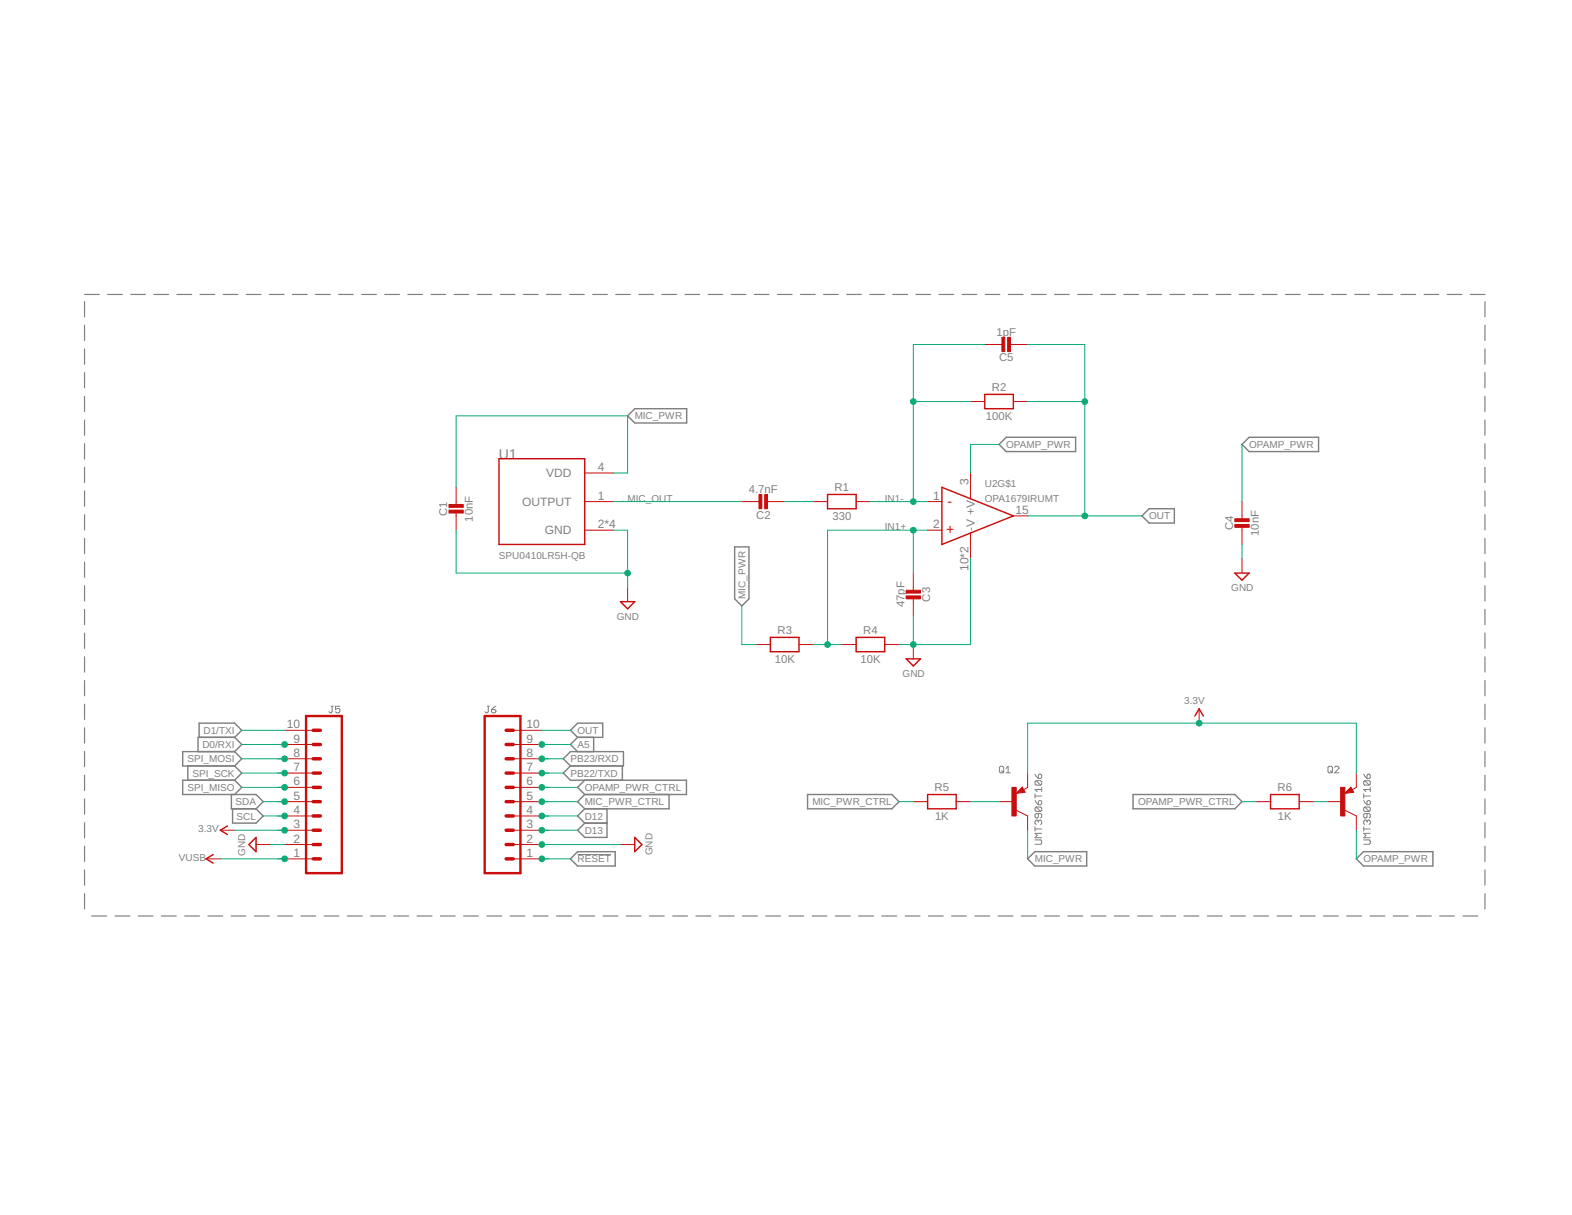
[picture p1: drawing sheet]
<svg xmlns="http://www.w3.org/2000/svg" width="279mm" height="216mm" viewBox="0 0 279 216" stroke-linecap="round" stroke-linejoin="round" font-family="sans-serif">
<g fill="none" stroke="#808080" stroke-width=".21">
<path d="M15 52.3h2.6M15 53.6v2.7M15 57.8v2.7M19.1 52.3h2.6M23.2 52.3h2.6M27.3 52.3h2.7M31.5 52.3h2.6M35.6 52.3h2.6M39.7 52.3h2.6M43.8 52.3h2.6M47.9 52.3h2.6M52 52.3h2.6"/>
<path d="M56.1 52.3h2.6M60.2 52.3h2.6M64.3 52.3h2.6M68.4 52.3h2.6M72.5 52.3h2.6M76.6 52.3h2.6M80.7 52.3h2.6M84.8 52.3h2.6M88.9 52.3h2.6M93 52.3h2.6M97.1 52.3h2.6M101.2 52.3h2.6"/>
<path d="M105.3 52.3h2.6M109.4 52.3h2.6M113.5 52.3h2.6M117.6 52.3h2.6M121.8 52.3h2.6M125.9 52.3h2.6M130 52.3h2.6M134.1 52.3h2.6M138.2 52.3h2.6M142.3 52.3h2.6M146.4 52.3h2.6M150.5 52.3h2.6"/>
<path d="M154.6 52.3h2.6M158.7 52.3h2.6M162.8 52.3h2.6M166.9 52.3h2.6M171 52.3h2.6M175.1 52.3h2.6M179.2 52.3h2.6M183.3 52.3h2.6M187.4 52.3h2.6M191.5 52.3h2.6M195.6 52.3h2.6M199.7 52.3h2.7"/>
<path d="M203.9 52.3h2.6M208 52.3h2.6M212 52.3h2.7M216.2 52.3h2.6M220.3 52.3h2.6M224.4 52.3h2.6M228.5 52.3h2.6M232.6 52.3h2.6M236.7 52.3h2.6M240.8 52.3h2.6M244.9 52.3h2.6M249 52.3h2.6"/>
<path d="M253.1 52.3h2.6M257.2 52.3h2.6M261.3 52.3h2.6M263.9 53.6v2.7M263.9 57.8v2.7M15 62v2.7M15 66.2v2.7M15 70.4v2.7M15 74.6v2.7M15 78.8v2.8M263.9 62v2.7M263.9 66.2v2.7"/>
<path d="M263.9 70.4v2.7M263.9 74.6v2.7M263.9 78.8v2.8M15 83v2.7M15 87.2v2.8M15 91.5v2.7M15 95.7v2.7M15 99.9v2.7M263.9 83v2.7M263.9 87.2v2.8M263.9 91.5v2.7M263.9 95.7v2.7"/>
<path d="M263.9 99.9v2.7M15 104.1v2.7M15 108.3v2.7M15 112.5v2.7M15 116.7v2.7M263.9 104.1v2.7M263.9 108.3v2.7M263.9 112.5v2.7M263.9 116.7v2.7M15 120.9v2.7M15 125.1v2.7M15 129.3v2.7"/>
<path d="M15 133.5v2.7M15 137.8v2.7M263.9 120.9v2.7M263.9 125.1v2.7M263.9 129.3v2.7M263.9 133.5v2.7M263.9 137.8v2.7M15 142v2.7M15 146.2v2.7M15 150.4v2.7M15 154.6v2.7M15 158.8v2.7"/>
<path d="M263.9 142v2.7M263.9 146.2v2.7M263.9 150.4v2.7M263.9 154.6v2.7M263.9 158.8v2.7M16.3 162.8h2.6M20.4 162.8h2.7M24.6 162.8h2.6M28.7 162.8h2.6M32.8 162.8h2.7M37 162.8h2.6M41.1 162.8h2.6"/>
<path d="M45.2 162.8h2.7M49.3 162.8h2.7M53.5 162.8h2.6M57.6 162.8h2.6M61.7 162.8h2.7M65.9 162.8h2.6M70 162.8h2.6M74.1 162.8h2.7M78.3 162.8h2.6M82.4 162.8h2.6M86.5 162.8h2.7M90.7 162.8h2.6"/>
<path d="M94.8 162.8h2.6M98.9 162.8h2.7M103 162.8h2.7M107.2 162.8h2.6M111.3 162.8h2.6M115.4 162.8h2.7M119.6 162.8h2.6M123.7 162.8h2.6M127.8 162.8h2.7M132 162.8h2.6M136.1 162.8h2.6M140.2 162.8h2.7"/>
<path d="M144.4 162.8h2.6M148.5 162.8h2.6M152.6 162.8h2.7M156.7 162.8h2.7M160.9 162.8h2.6M165 162.8h2.6M169.1 162.8h2.7M173.3 162.8h2.6M177.4 162.8h2.6M181.5 162.8h2.7M185.7 162.8h2.6M189.8 162.8h2.6"/>
<path d="M193.9 162.8h2.7M198.1 162.8h2.6M202.2 162.8h2.6M206.3 162.8h2.7M210.4 162.8h2.7M214.6 162.8h2.6M218.7 162.8h2.6M222.8 162.8h2.7M227 162.8h2.6M231.1 162.8h2.6M235.2 162.8h2.7M239.4 162.8h2.6"/>
<path d="M243.5 162.8h2.6M247.6 162.8h2.7M251.8 162.8h2.6M255.9 162.8h2.6M260 162.8h2.7"/>
</g>
<g fill="none" stroke="#808080" stroke-width=".18">
<path d="M58.8 125.5h.4M59 125.5v1l-.2 .2-.3-.2M60.4 125.5h-.8v.6l.4-.2h.2l.2 .2v.4l-.2 .2h-.4l-.2-.2M86.6 125.5h.4M86.8 125.5v1l-.2 .2h-.2l-.2-.2M87.4 126.1h.5l.2 .4-.2 .2h-.3l-.2-.2zM88.1 125.5l-.7 .6M177.8 136.2h.4l.2 .2v.7l-.2 .2h-.4l-.2-.2v-.7zM178 136.9l.4 .4M178.8 137.3h.8M178.8 136.5l.4-.3v1.1M184 137.6l.6 .7"/>
<path d="M184.2 138.7h.8l.1 .2v.4l-.1 .2M184.2 138.7l-.2 .2v.4l.2 .2h.8M184.2 138.7l.8 .8M184.6 137.8l.1-.2h.3l.1 .2v.3l-.1 .2h-.4zM185.1 139.9v.8M236.2 136.2h.4l.2 .2v.7l-.2 .2h-.4l-.2-.2v-.7zM236.4 136.9l.4 .4M237.2 136.4l.2-.2h.4l.2 .2v.1l-.8 .8h.8M242.4 137.6l.6 .7M242.6 138.7l-.2 .2v.4l.2 .2h.8M242.6 138.7h.8l.1 .2v.4l-.1 .2M242.6 138.7l.8 .8"/>
<path d="M243 137.8l.2-.2 .3 .2v.3l-.1 .2h-.4zM243.5 139.9v.8M102.7 151.8h5.9M184 149.2h1l.1 .2v.4l-.1 .2h-1M184 147.3h1.1M184 141.1v.7M184 146.9v.8M184 142.2l.6 .8M184 141.5h1.1M184.2 143.4h.8l.1 .2v.4l-.1 .2M184.2 143.4l-.2 .2v.4l.2 .2h.8M184.2 143.4l.8 .8"/>
<path d="M184.6 142.4l.1-.2h.3l.1 .2v.4l-.1 .2h-.4zM184.6 144.6v.6l-.2 .2-.4-.2v-.4l.2-.2h.8l.1 .2v.4l-.1 .2M184.6 145.9l.1-.2h.3l.1 .2v.4l-.1 .2M184.6 145.9l-.2-.2-.4 .2v.4l.2 .2M184.6 145.9v.2M185.1 148.1h-1.1l.4 .4-.4 .4h1.1M185.1 140.3h-1.1l.4 .4M242.4 149.2h1l.1 .2v.4l-.1 .2h-1M242.4 147.3h1.1M242.4 141.5h1.1M242.4 141.1v.7M242.4 146.9v.8"/>
<path d="M242.4 142.2l.6 .8M242.6 143.4l-.2 .2v.4l.2 .2h.8M242.6 143.4h.8l.1 .2v.4l-.1 .2M242.6 143.4l.8 .8M243 145.9l-.2-.2h-.2l-.2 .2v.4l.2 .2M243 145.9l.2-.2h.2l.1 .2v.4l-.1 .2M243 144.6v.6l-.2 .2h-.2l-.2-.2v-.4l.2-.2h.8l.1 .2v.4l-.1 .2M243 142.4l.2-.2 .3 .2v.4l-.1 .2h-.4zM243 145.9v.2M243.5 148.1h-1.1l.4 .4-.4 .4h1.1M243.5 140.3h-1.1l.4 .4"/>
</g>
<g fill="none" stroke="#808080" stroke-width=".25">
<path d="M111.5 73.9l1.3-1.3h9.2v2.6h-9.2zM177.6 79l1.2-1.3h12.4v2.5h-12.4zM222 77.7h12.4v2.5h-12.4l-1.3-1.2zM130.6 97.2h2.5v9.2l-1.3 1.3-1.2-1.3zM203 91.7l1.2-1.3h4.5v2.5h-4.5zM33.4 136.1v2.5M35.4 131v-2.5h6.3l1.3 1.3-1.3 1.2M41.7 131l1.3 1.3-1.3 1.3M41.7 133.6h-9.2v2.5h9.2M41.7 131h-6.5v2.6M41.7 138.6h-9.2v2.6h13l1.3 1.3-1.3 1.2M41.7 138.6l1.3 1.3-1.3 1.3"/>
<path d="M41.7 133.6l1.3 1.2-1.3 1.3M41.7 136.1l1.3 1.3-1.3 1.2M100.1 134.8l1.3-1.2h9.4v2.5h-9.4zM101.4 129.8l1.3-1.3h4.4v2.5h-4.4zM101.4 136.1l-1.3 1.3 1.3 1.2h20.6v2.6h-18.1M102.7 131l-1.3 1.3 1.3 1.3M103.9 138.6l-1.2 1.3 1.2 1.3M105.5 131v2.6M110.6 136.1v2.5M41.1 141.2v2.5h4.4M41.3 143.7v2.6h4.2l1.3-1.3-1.3-1.3M101.4 152.6l1.3-1.3h6.6v2.6h-6.6z"/>
<path d="M103.9 143.7l-1.2 1.3 1.2 1.3M103.9 146.3h4M103.9 141.2l-1.2 1.3 1.2 1.2M107.9 143.7v5.1h-4l-1.2-1.3 1.2-1.2M118.9 141.2v2.5h-15M143.5 141.2h15l1.3 1.3-1.3 1.2h-15zM183.9 151.3h9.2v2.6h-9.2l-1.3-1.3zM201.4 141.2h18.1l1.2 1.3-1.2 1.2h-18.1zM242.3 151.3h12.4v2.6h-12.4l-1.2-1.3z"/>
</g>
<g fill="none" stroke="#c90d0c" stroke-width=".25">
<path d="M175 70.1h5.1v2.5h-5.1zM88.7 81.5h15.2v15.3h-15.2zM147.1 87.9h5.1v2.5h-5.1zM167.4 86.6l12.7 5.1-12.7 5.1zM110.3 106.9h2.5l-1.3 1.3zM136.9 113.3h5.1v2.5h-5.1zM152.2 113.3h5v2.5h-5zM161.1 117.1h2.5l-1.3 1.2zM219.5 101.8h2.5l-1.3 1.3zM212.4 127.2l.7-1.2 .8 1.2M37.9 151.8l-1.3 .8 1.3 .8M40.4 146.8l-1.2 .7 1.2 .8"/>
<path d="M45.5 148.8v2.5l-1.3-1.2zM112.8 148.8l1.3 1.3-1.3 1.2zM164.9 141.2h5v2.5h-5zM181.6 140.5h-.3l.3-.2 .3 .4-1 .1 .7-.8 .4 .7M225.8 141.2h5.1v2.5h-5.1zM240.1 140.5h-.4l.4-.2 .2 .4-1 .1 .8-.8 .3 .7"/>
</g>
<g fill="none" stroke="#c90d0c" stroke-width=".18">
<path d="M172.5 71.4h2.5M175 61.2h3.3M179.3 61.2h3.3M180.1 71.4h2.5M81.1 86.6v3.3M81.1 90.9v3.3M103.9 89.1h5.1M103.9 84.1h5.1M103.9 94.2h5.1M131.8 89.1h3.3M136.2 89.1h3.3M144.5 89.1h2.6"/>
<path d="M152.2 89.1h2.5M164.9 89.1h2.5M164.9 94.2h2.5M172.5 84.1v4.5M172.5 94.7v4.6M180.1 91.7h2.5M220.7 89.1v3.3M220.7 93.5v3.3M220.7 99.3v2.5M111.5 104.4v2.5M134.4 114.5h2.5M142 114.5h2.5"/>
<path d="M149.6 114.5h2.6M157.2 114.5h2.6M162.3 101.8v3.3M162.3 106.2v3.3M162.3 114.5v2.6M50.6 139.9h5.1M50.6 137.4h5.1M50.6 134.8h5.1M50.6 132.3h5.1M50.6 129.8h5.1M91.2 139.9h5.1M91.2 137.4h5.1"/>
<path d="M91.2 134.8h5.1M91.2 132.3h5.1M91.2 129.8h5.1M181.7 139.9l.5 .9-1.6 .2zM182.6 137.4v2.5l-.7 .4M213.1 126v2.5M240.1 139.9l.5 .9-1.6 .2zM241.1 137.4v2.5l-.8 .4M36.6 152.6h2.6M39.2 147.5h2.5M45.5 150.1h2.5M50.6 150.1h5.1"/>
<path d="M50.6 147.5h5.1M50.6 152.6h5.1M50.6 142.5h5.1M50.6 145h5.1M91.2 150.1h5.1M91.2 147.5h5.1M91.2 152.6h5.1M91.2 142.5h5.1M91.2 145h5.1M110.3 150.1h2.5M162.3 142.5h2.6M169.9 142.5h2.6"/>
<path d="M177.6 142.5h2.5M180.6 144l2 1v2.5M223.3 142.5h2.5M230.9 142.5h2.5M236 142.5h2.5M239 144l2.1 1v2.5"/>
</g>
<g fill="#c90d0c" stroke="#c90d0c" stroke-width=".18">
<path d="M179.9 139.9h.7v5.1h-.7z"/>
<path d="M238.3 139.9h.7v5.1h-.7z"/>
<path d="M79.8 90.7h2.5v.5h-2.5z"/>
<path d="M79.8 89.6h2.5v.5h-2.5z"/>
<path d="M219.5 93.2h2.5v.5h-2.5z"/>
<path d="M219.5 92.2h2.5v.5h-2.5z"/>
<path d="M135.9 87.9h.5v2.5h-.5z"/>
<path d="M134.9 87.9h.5v2.5h-.5z"/>
<path d="M161.1 104.9h2.5v.5h-2.5z"/>
<path d="M161.1 105.9h2.5v.5h-2.5z"/>
<path d="M179.1 59.9h.5v2.6h-.5z"/>
<path d="M178.1 59.9h.5v2.6h-.5z"/>
</g>
<path d="M54.4 127.2h6.3v28h-6.3zM86.1 127.2h6.4v28h-6.4z" fill="none" stroke="#c90d0c" stroke-width=".42"/>
<g fill="none" stroke="#c90d0c" stroke-width=".61">
<path d="M55.7 139.9h1.2M55.7 137.4h1.2M55.7 134.8h1.2M55.7 132.3h1.2M55.7 129.8h1.2M90 139.9h1.2M90 137.4h1.2M90 134.8h1.2M90 132.3h1.2M90 129.8h1.2M55.7 147.5h1.2M55.7 150.1h1.2"/>
<path d="M55.7 152.6h1.2M55.7 142.5h1.2M55.7 145h1.2M90 147.5h1.2M90 150.1h1.2M90 152.6h1.2M90 142.5h1.2M90 145h1.2"/>
</g>
<g fill="none" stroke="#0dab76" stroke-width=".18">
<path d="M162.3 71.4h10.2M175 61.2h-12.7v27.9M177.6 79h-5.1v5.1M182.6 71.4h10.2M182.6 61.2h10.2v30.5M220.7 79v10.1M81.1 94.2v7.6h30.4M109 84.1h2.5v-10.2h-30.4v12.7M109 94.2h2.5v10.2M109 89.1h22.8M139.5 89.1h5M154.7 89.1h10.2"/>
<path d="M162.3 94.2v7.6M164.9 94.2h-17.8v20.3M172.5 99.3v15.2h-12.7M182.6 91.7h20.4M220.7 96.8v2.5M131.8 107.7v6.8h2.6M144.5 114.5h5.1M162.3 109.5v5M43 132.3h7.6M43 139.9h7.6M43 134.8h7.6M43 137.4h7.6"/>
<path d="M43 129.8h7.6M96.3 132.3h5.1M96.3 139.9h6.4M96.3 134.8h3.8M96.3 137.4h3.8M96.3 129.8h5.1M182.6 137.4v-8.9h58.5v8.9M39.2 152.6h11.4M41.7 147.5h8.9M46.8 145h3.8M46.8 142.5h3.8M48 150.1h2.6"/>
<path d="M96.3 150.1h14M96.3 147.5h6.4M96.3 152.6h5.1M96.3 145h6.4M96.3 142.5h6.4M159.8 142.5h2.5M172.5 142.5h5.1M182.6 147.5v5.1M220.7 142.5h2.6M233.4 142.5h2.6M241.1 147.5v5.1"/>
</g>
<g fill="#0dab76" stroke="#0dab76" stroke-width=".18">
<circle cx="96.3" cy="150.1" r=".51"/>
<circle cx="111.5" cy="101.8" r=".51"/>
<circle cx="162.3" cy="114.5" r=".51"/>
<circle cx="50.6" cy="147.5" r=".51"/>
<circle cx="213.1" cy="128.5" r=".51"/>
<circle cx="96.3" cy="152.6" r=".51"/>
<circle cx="50.6" cy="132.3" r=".51"/>
<circle cx="96.3" cy="145" r=".51"/>
<circle cx="50.6" cy="142.5" r=".51"/>
<circle cx="50.6" cy="145" r=".51"/>
<circle cx="96.3" cy="132.3" r=".51"/>
<circle cx="50.6" cy="139.9" r=".51"/>
<circle cx="50.6" cy="134.8" r=".51"/>
<circle cx="50.6" cy="137.4" r=".51"/>
<circle cx="96.3" cy="147.5" r=".51"/>
<circle cx="50.6" cy="152.6" r=".51"/>
<circle cx="96.3" cy="137.4" r=".51"/>
<circle cx="96.3" cy="134.8" r=".51"/>
<circle cx="162.3" cy="89.1" r=".51"/>
<circle cx="162.3" cy="71.4" r=".51"/>
<circle cx="162.3" cy="94.2" r=".51"/>
<circle cx="147.1" cy="114.5" r=".51"/>
<circle cx="192.8" cy="91.7" r=".51"/>
<circle cx="192.8" cy="71.4" r=".51"/>
<circle cx="96.3" cy="142.5" r=".51"/>
<circle cx="96.3" cy="139.9" r=".51"/>
</g>
<text font-size="2.5" fill="#808080" x="88.7" y="81.5">U1</text>
<g font-size="2.5" fill="#c90d0c">
<text x="168.4" y="89.9">-</text>
<text x="168.2" y="95">+</text>
</g>
<g font-size="2.1" fill="#808080">
<text x="106.3" y="83.7">4</text>
<text x="92.8" y="89.9">OUTPUT</text>
<text x="97.1" y="84.8">VDD</text>
<text x="106.3" y="88.8">1</text>
<text x="165.9" y="88.8">1</text>
<text x="172.1" y="86.2" transform="rotate(-90 172.1 86.2)">3</text>
<text x="96.8" y="95">GND</text>
<text x="106.3" y="93.9">2*4</text>
<text x="165.9" y="93.9">2</text>
<text x="173.3" y="94.4" transform="rotate(-90 173.3 94.4)">-V +V</text>
<text x="180.5" y="91.3">15</text>
<text x="172.1" y="101.5" transform="rotate(-90 172.1 101.5)">10*2</text>
<text x="51" y="129.4">10</text>
<text x="52.1" y="131.9">9</text>
<text x="93.6" y="131.9">9</text>
<text x="93.6" y="129.4">10</text>
<text x="52.1" y="137">7</text>
<text x="52.1" y="134.5">8</text>
<text x="93.6" y="137">7</text>
<text x="93.6" y="134.5">8</text>
<text x="52.1" y="142.1">5</text>
<text x="52.1" y="139.6">6</text>
<text x="93.6" y="142.1">5</text>
<text x="93.6" y="139.6">6</text>
<text x="52.1" y="149.7">2</text>
<text x="52.1" y="147.2">3</text>
<text x="52.1" y="144.6">4</text>
<text x="93.6" y="149.7">2</text>
<text x="93.6" y="147.2">3</text>
<text x="93.6" y="144.6">4</text>
<text x="52.1" y="152.3">1</text>
<text x="93.6" y="152.3">1</text>
</g>
<g font-size="2" fill="#808080">
<text x="177.1" y="59.6">1pF</text>
<text x="177.6" y="64.2">C5</text>
<text x="176.3" y="69.5">R2</text>
<text x="175.2" y="74.6">100K</text>
<text x="133.1" y="87.6">4.7nF</text>
<text x="148.3" y="87.3">R1</text>
<text x="79.5" y="91.7" transform="rotate(-90 79.5 91.7)">C1</text>
<text x="84.1" y="92.7" transform="rotate(-90 84.1 92.7)">10nF</text>
<text x="134.4" y="92.1">C2</text>
<text x="148" y="92.4">330</text>
<text x="219.2" y="94.3" transform="rotate(-90 219.2 94.3)">C4</text>
<text x="223.7" y="95.2" transform="rotate(-90 223.7 95.2)">10nF</text>
<text x="160.8" y="107.9" transform="rotate(-90 160.8 107.9)">47pF</text>
<text x="165.3" y="106.9" transform="rotate(-90 165.3 106.9)">C3</text>
<text x="138.2" y="112.7">R3</text>
<text x="153.4" y="112.7">R4</text>
<text x="137.7" y="117.8">10K</text>
<text x="152.9" y="117.8">10K</text>
<text x="166.1" y="140.6">R5</text>
<text x="227.1" y="140.6">R6</text>
<text x="166.2" y="145.7">1K</text>
<text x="227.1" y="145.7">1K</text>
</g>
<g font-size="1.8" fill="#808080">
<text x="112.8" y="74.5">MIC_PWR</text>
<text x="178.8" y="79.6">OPAMP_PWR</text>
<text x="222" y="79.6">OPAMP_PWR</text>
<text x="111.5" y="89.1">MIC_OUT</text>
<text x="157.3" y="89.1">IN1-</text>
<text x="175" y="89.1">OPA1679IRUMT</text>
<text x="175" y="86.6">U2G$1</text>
<text x="157.3" y="94.2">IN1+</text>
<text x="204.2" y="92.3">OUT</text>
<text x="88.7" y="99.3">SPU0410LR5H-QB</text>
<text x="132.5" y="106.4" transform="rotate(-90 132.5 106.4)">MIC_PWR</text>
<text x="218.8" y="105">GND</text>
<text x="109.6" y="110.1">GND</text>
<text x="160.4" y="120.2">GND</text>
<text x="210.5" y="125.1">3.3V</text>
<text x="36.2" y="130.4">D1/TXI</text>
<text x="102.7" y="130.4">OUT</text>
<text x="33.3" y="135.5">SPI_MOSI</text>
<text x="36" y="132.9">D0/RXI</text>
<text x="101.4" y="135.5">PB23/RXD</text>
<text x="102.7" y="132.9">A5</text>
<text x="33.3" y="140.6">SPI_MISO</text>
<text x="34.2" y="138">SPI_SCK</text>
<text x="41.8" y="143.1">SDA</text>
<text x="101.4" y="138">PB22/TXD</text>
<text x="103.9" y="143.1">MIC_PWR_CTRL</text>
<text x="103.9" y="140.6">OPAMP_PWR_CTRL</text>
<text x="144.4" y="143.1">MIC_PWR_CTRL</text>
<text x="202.3" y="143.1">OPAMP_PWR_CTRL</text>
<text x="35.2" y="147.9">3.3V</text>
<text x="42" y="145.6">SCL</text>
<text x="103.9" y="145.6">D12</text>
<text x="103.9" y="148.2">D13</text>
<text x="31.8" y="153">VUSB</text>
<text x="43.6" y="152.1" transform="rotate(-90 43.6 152.1)">GND</text>
<text x="102.7" y="153.3">RESET</text>
<text x="116" y="152" transform="rotate(-90 116 152)">GND</text>
<text x="183.9" y="153.3">MIC_PWR</text>
<text x="242.3" y="153.3">OPAMP_PWR</text>
</g>
</svg>
